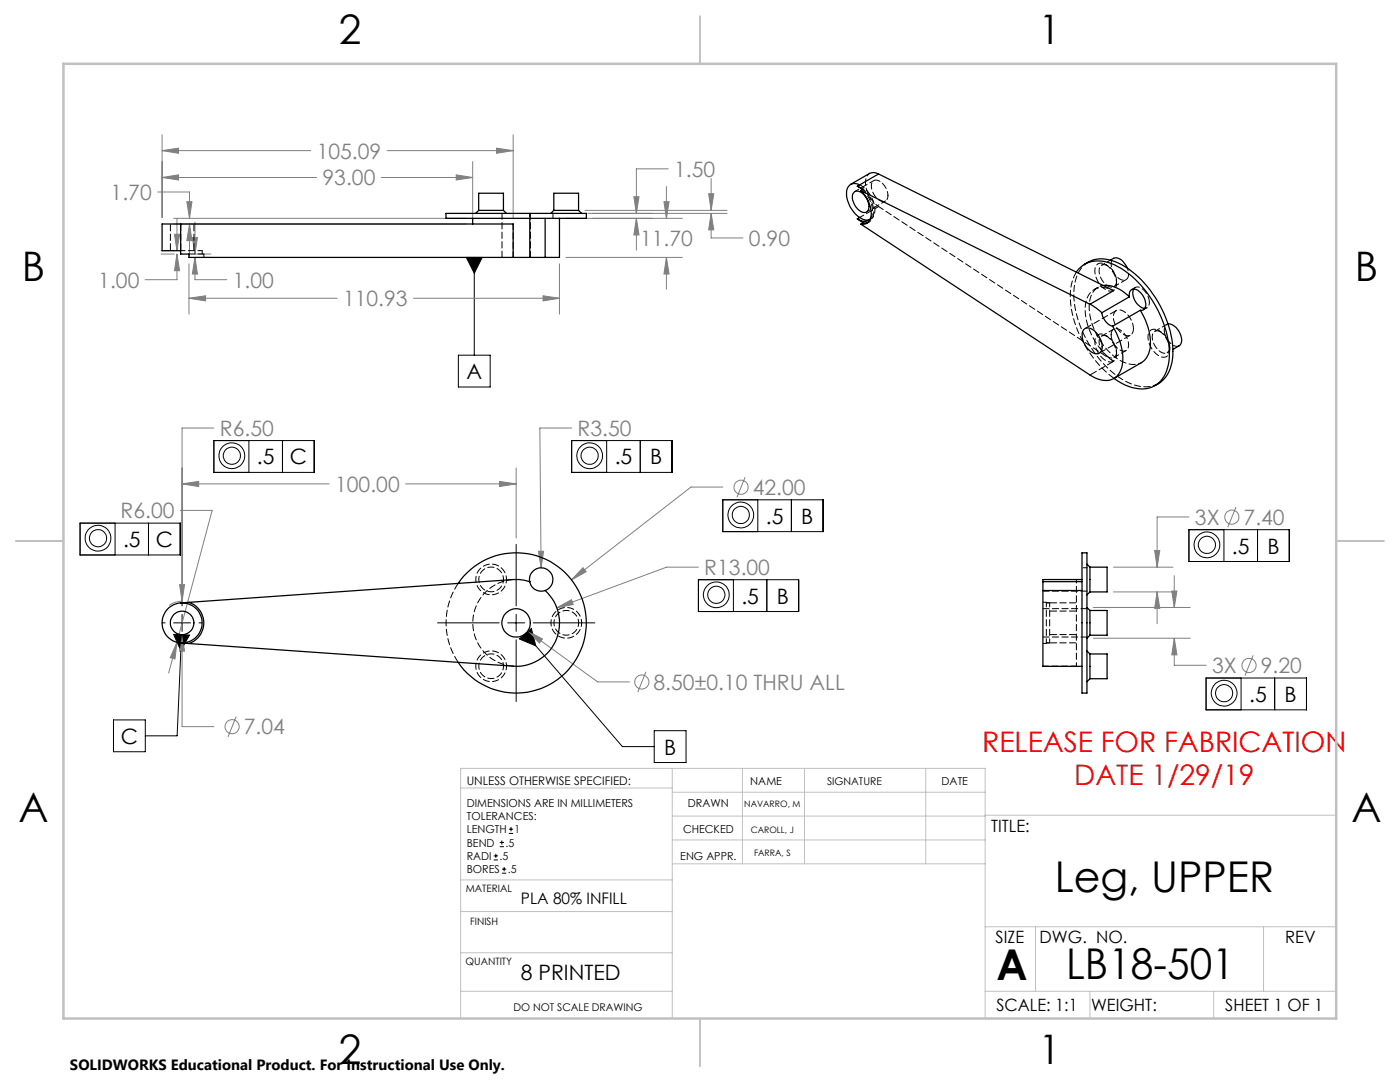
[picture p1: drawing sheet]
<svg xmlns="http://www.w3.org/2000/svg" width="279mm" height="216mm" viewBox="0 0 279 216" stroke-linecap="round" stroke-linejoin="round" font-family="sans-serif">
<g fill="none" stroke="#808080" stroke-width=".2">
<path d="M31.5 38.3h6.3v5.3M32.3 30.1l3.3-.5v1zM32.3 35.4l3.3-.5v1zM32.3 26.9v16.5M32.3 30.1h29.7M32.3 35.4h30.9M76.1 35.4h18.2M77.3 30.1h25.1M91.1 34.9l3.2 .5-3.2 .5zM94.3 32.2v11.2M99.1 29.6l3.3 .5-3.3 .5zM102.4 26.9v16.5"/>
<path d="M126.5 39.3h1l-.5 3.3zM133 37.2v6.4M133.3 33.7h-6.3v8.9M141.4 38.7h1.1l-.6 3.3zM141.9 35.6v6.4M32.1 50.7h2.7M32.1 50h2.7M34.6 43.6h58.5M34.6 44.7h58.5M34.8 46.7h1l-.5 3.3zM35.3 50.7l.5 3.3h-1zM35.3 50.7v5.1h-6.3"/>
<path d="M35.3 43.7v6.3M37.3 40.3h1l-.5 3.3zM37.7 59.5l3.3-.5v1zM37.7 52.6v10.1M37.7 59.5h29.6M37.8 44.7l.5 3.3h-1zM37.8 44.7v6.3M38.4 47.4h1l-.5 3.3zM38.9 51.4l.5 3.3h-1zM38.9 51.4v4.4h6.4M38.9 44.3v6.4M39 51.4h3.1"/>
<path d="M39 50.7h3.1M82.5 59.5h29.2M108.4 59l3.3 .5-3.3 .5zM111.7 52.6v10.1M112.9 51.4h23.3M112.9 43.6h23.3M116.7 42h28.4M117.3 42.6h27.8M127 43.6l.5 3.3h-1zM127 43.6v6.3M132.5 40.3h1l-.5 3.3zM133 51.4l.5 3.3h-1z"/>
<path d="M133 51.4v6.3M141.9 42.6l.6 3.3h-1.1zM141.9 42.6v4.9h6.4M36.3 96.6l3.4-.5v1zM36.3 96.6h29.4M42.7 85.4h-6.4v34.6M80.9 96.6h22.1M99.7 96.1l3.3 .5-3.3 .5zM103 93.4v14M114.1 85.4h-6.4l.3 27.9M144.3 97.2h-6.4l-23.8 18.5M148.7 95.2l-1.6 4"/>
<path d="M35.8 116.7h1l-.5 3.3zM36 101.8h6.3l-7 26.4M36.5 120a4.6 4.6 0 0 0-2.7 .8M107.5 110h1l-.5 3.3zM116.3 113.3l.7 .8-2.9 1.6zM139.4 113.2h-6.4l-21.9 8.1M222.2 113.2h11.9M222.2 118.1h11.9M230.4 109.9h1.1l-.6 3.3zM230.9 118.1l.6 3.3h-1.1zM230.9 118.1v6.4M233.9 117.9h1l-.5 3.3z"/>
<path d="M234.4 114.9v6.3M237.3 103.2h-6.4v10M246.7 101.2l-1.7 4M35.3 128.2l-.4 3.3-.9-.3zM35.3 128.2l-1.6 6.1M36.3 126.6l.5 3.3h-1zM36.3 126.6v18.4h6.4M105.3 125.9l3 1.6-.6 .8zM105.3 125.9l14 10.2h6.3M111.1 121.3l3-1.6 .3 .9zM128.9 134.1l-1.6 4M218.2 121.2h19.3"/>
<path d="M218.2 127.4h19.3M234.4 127.4l.5 3.3h-1zM234.4 127.4v5.4h6.3M250.1 130.8l-1.6 4M47.1 143l-1.6 4"/>
<circle cx="147.9" cy="97.2" r="1.4"/>
<circle cx="245.9" cy="103.2" r="1.41"/>
<circle cx="128.1" cy="136.1" r="1.41"/>
<circle cx="249.3" cy="132.8" r="1.42"/>
<circle cx="46.3" cy="145" r="1.41"/>
</g>
<g fill="none" stroke="#000" stroke-width=".2">
<path d="M93.1 51.4h3.1l-1.5 3.1zM94.7 51.4v19.5M91.5 70.9h6.3v6.3h-6.3zM42.7 87.9h20v6.4h-20zM49.7 87.9v6.4M56.4 87.9v6.4M114.1 87.9h20v6.4h-20zM121.1 87.9v6.4M127.8 87.9v6.4M144.3 99.7h20v6.4h-20zM151.2 99.7v6.4M157.9 99.7v6.4"/>
<path d="M16 104.4h20v6.3h-20zM23 104.4v6.3M29.6 104.4v6.3M103 108.6v12.3M139.4 115.7h20v6.3h-20zM146.4 115.7v6.3M153 115.7v6.3M237.3 105.7h20v6.3h-20zM244.3 105.7v6.3M251 105.7v6.3M32.3 124.3h.6M34.6 126.6l3.2 .1-1.7 3.1z"/>
<path d="M34.6 124.3h3.4M36.2 126.6l-.9 20.2h-6.3M36.3 120.3v.6M36.3 122.6v3.4M36.3 127.7v.6M39.7 124.3h.7M87.3 124.3h12.3M101.3 124.3h3.4M103 122.6v3.4M103 127.7v12.3M103.6 127.5l2.4-2.1 .9 3.5zM104.8 126.4l19.4 22.6h6.4"/>
<path d="M106.4 124.3h12.3M240.7 135.3h20v6.3h-20zM247.7 135.3v6.3M254.4 135.3v6.3M22.6 143.7h6.4v6.3h-6.4zM130.6 145.8h6.3v6.4h-6.3zM98.5 171.6h.9M98.5 170.8h.9M99 170.4v.8M99.7 168.9h.9M99.7 168.1h.9M100.2 167.7v.8"/>
<path d="M100.2 174.2h.8M100.2 173.4h.8M100.6 173v.8M101.6 166.3h.8M101.6 165.5h.8M102 165v.9"/>
<circle cx="46.3" cy="90.9" r="1.71"/>
<circle cx="46.3" cy="90.9" r="2.59"/>
<circle cx="117.7" cy="90.9" r="1.71"/>
<circle cx="117.7" cy="91" r="2.58"/>
<circle cx="19.6" cy="107.4" r="2.57"/>
<circle cx="19.6" cy="107.4" r="1.71"/>
<circle cx="143" cy="118.7" r="2.57"/>
<circle cx="143" cy="118.7" r="1.72"/>
<circle cx="147.8" cy="102.8" r="1.71"/>
<circle cx="147.9" cy="102.8" r="2.57"/>
<circle cx="240.9" cy="108.7" r="1.71"/>
<circle cx="240.9" cy="108.7" r="2.58"/>
<circle cx="244.3" cy="138.3" r="2.57"/>
<circle cx="244.3" cy="138.3" r="1.72"/>
</g>
<g fill="none" stroke="#c0c0c0" stroke-width=".2">
<path d="M91.9 157.2h42.3M134.2 153.3v49.9M134.2 158.1h62.4M148.2 153.3v19.1M160.5 153.3v19.1M184.7 153.3v19.1M91.9 175.6h42.3M134.2 167.6h62.4M134.2 162.8h62.4M134.2 172.4h62.4M196.6 162.7h70.1M91.9 197.8h42.3"/>
<path d="M91.9 181.9h42.3M91.9 190.1h42.3M196.6 197.8h70.1M196.6 184.9h70.1M206.7 184.9v12.9M217.5 197.8v5.4M242.2 197.8v5.4M252.2 184.9v12.9M91.9 203.2v-49.9h104.7v49.9"/>
</g>
<path d="M139.7 3.2v9.5M3.1 107.9h9.6M266.7 107.9h9.5M139.7 203.2v9.6" fill="none" stroke="#c0c0c0" stroke-width=".25"/>
<path d="M12.7 12.7h254v190.5h-254z" fill="none" stroke="#c0c0c0" stroke-width=".5"/>
<path d="M103.6 127.5l2.4-2.1 .9 3.5zM34.6 126.6l3.2 .1-1.7 3.1zM93.1 51.4l1.6 3.1 1.5-3.1z" fill="#000"/>
<path d="M116.3 113.3l-2.2 2.4 2.9-1.6zM111.1 121.3l3.3-.7-.3-.9zM107.5 110l.5 3.3 .5-3.3zM99.7 96.1l3.3 .5-3.3 .5zM36.3 96.6l3.4-.5v1zM36.3 126.6l-.5 3.3h1zM35.3 128.2l-1.3 3 .9 .3zM35.8 116.7l.5 3.3 .5-3.3zM105.3 125.9l2.4 2.4 .6-.8zM108.4 59l3.3 .5-3.3 .5zM37.7 59.5l3.3-.5v1zM32.3 30.1l3.3-.5v1zM99.1 29.6l3.3 .5-3.3 .5zM91.1 34.9l3.2 .5-3.2 .5zM32.3 35.4l3.3-.5v1zM38.9 51.4l.5 3.3h-1zM38.4 47.4h1l-.5 3.3zM35.3 50.7l.5 3.3h-1zM34.8 46.7h1l-.5 3.3zM127 43.6l.5 3.3h-1zM126.5 39.3h1l-.5 3.3zM133 51.4l.5 3.3h-1zM132.5 40.3h1l-.5 3.3zM37.3 40.3h1l-.5 3.3zM37.8 44.7l.5 3.3h-1zM141.9 42.6l.6 3.3h-1.1zM141.4 38.7h1.1l-.6 3.3zM230.4 109.9h1.1l-.6 3.3zM230.9 118.1l.6 3.3h-1.1zM233.9 117.9h1l-.5 3.3zM234.4 127.4l.5 3.3h-1z" fill="#808080"/>
<g fill="none" stroke="#000" stroke-width=".25">
<path d="M170.5 38.3a1.47 1.47 0 0 1 1.9 .6 2.84 2.84 0 0 1 .7 3.3 1.43 1.43 0 0 1-2-.6 2.82 2.82 0 0 1-.8-3.1zM171.1 37.1l1 .8M171.1 37.1l1.2 .6-.5 .3M171.6 36.9a1.67 1.67 0 0 0-2 0 1.67 1.67 0 0 0-.7 1.7 6.1 6.1 0 0 0 2.7 4.8M171.6 36.9l-.5 .2M171.8 38a6.1 6.1 0 0 1 1.9 5.7l-.2 .4a1.54 1.54 0 0 1-1.7 .6M171.8 38l45.7 22.7M175.3 34.7l-.6-.2h-1l-3.9 2.3M175.3 34.7l46.9 23.3-4.7 2.7M175.3 34.7l-3.7 2.2M36.1 44.7h-3.8v5.3h3.8M36.1 44.7h66.3v6.7"/>
<path d="M36.1 44.7v6h1.6v.7h64.7M89 42.6h28v1h-28zM94.3 43.6v1.1M95.5 42h5M95.5 42v-3.4h5v3.4M95.5 42l-.6 .6M100.5 42l.6 .6M102.4 51.4h3.3M105.7 51.4h3.1M105.7 43.6v7.8M108.8 43.6v7.8M110.5 42h5"/>
<path d="M110.5 42v-3.4h5v3.4M110.5 42l-.6 .6M111.7 43.6v7.8h-2.9M115.5 42l.6 .6M171.1 43.7l1.2 .8M171.6 43.4l1 .5h.9M171.6 43.4l-.5 .3M171.8 44.7l45.7 30.1a4.4 4.4 0 0 0 5.1 .5 6 6 0 0 0 1.2-6.2l-1-2.7-.8-1.3M172.3 44.5l-.5 .2M173.2 44.4l-.9 .1M173.7 43.6a1.81 1.81 0 0 1-2.6 .1M214.8 54.3a5.5 5.5 0 0 1 7-1.7 20.4 20.4 0 0 1 10.5 12.2 13.6 13.6 0 0 1 .3 9.8 5.3 5.3 0 0 1-6.8 2.7l-1.3-.5-2.2-1.3"/>
<path d="M216.5 52.7a6.3 6.3 0 0 1 6.7-.2 21.3 21.3 0 0 1 10.5 14.4 10.4 10.4 0 0 1-1 8.3l-1.2 1.1-1 .7M220.2 57a6.4 6.4 0 0 1 5.2 2.2M221.6 51.9a1.73 1.73 0 0 1 2.7 .6l.7 1M225.4 59.2a1.12 1.12 0 0 1 .5-1.4 1.12 1.12 0 0 1 1.4 .3 2.93 2.93 0 0 1 1.1 3.5l-.4 .3h-.4M225.4 59.2l-5.5 3.2M226.2 57.7a3.1 3.1 0 0 0 2.3 3.8M216.3 65.8a1.88 1.88 0 0 1 2.7 .8 3.5 3.5 0 0 1 .8 3.5 1.39 1.39 0 0 1-2.3-.1 3.8 3.8 0 0 1-1.4-4zM217.5 60.7l1.2 .7 1.2 1M219.9 62.4a3.2 3.2 0 0 0 2.1 2.7M227.6 61.9a11.4 11.4 0 0 1 1.8 8.2l-.6 1.3-.6 .7-5.9 3.4M227.6 61.9l-5.6 3.2M233.1 64.6a3.3 3.3 0 0 1 2.6 4l-.3 .4-1.3 .7"/>
<path d="M91.4 116.4a14 14 0 0 1 20.9-2.6 14 14 0 0 1 0 21 14 14 0 0 1-20.9-2.6M105.7 116.1a2.3 2.3 0 0 0 3.1 1.7M105.7 116.1l-1.2-.4-2.1-.1-64.7 4.6M105.7 116.1a2.33 2.33 0 0 1 1.8-2.7 2.33 2.33 0 0 1 2.7 1.6 2.33 2.33 0 0 1-1.4 2.8M108.8 117.8a8.7 8.7 0 0 1 2.2 9.9 8.7 8.7 0 0 1-8.6 5.2l-64.7-4.5M208.1 117.8v15.2h7.8M208.1 116.1v1.7M208.1 116.1h7.8M208.1 117.8h7.8M215.9 110.3h1v28h-1zM215.9 115.6h-7.8v.5M216.9 112.6l.6 .6"/>
<path d="M217.5 113.2v4.9M217.5 113.2h3.4v4.9h-3.4M217.5 118.1l-.6 .6M36.1 120.3a4 4 0 0 1 4.2 4 4 4 0 0 1-4.2 4M36.1 120.3a4 4 0 0 0-3.8 4 4 4 0 0 0 3.8 4M36.1 128.3l1.6 .1M37.7 120.2a4.3 4.3 0 0 1 3 4.1 4.3 4.3 0 0 1-3 4.1M37.7 120.2l-1.6 .1M216.9 121.2l.6 .6M216.9 129.9l.6 .6M217.5 121.8v5M217.5 121.8h3.4v5h-3.4"/>
<path d="M217.5 130.5v4.9M217.5 130.5h3.4v4.9h-3.4M217.5 126.8l-.6 .6M217.5 135.4l-.6 .6"/>
<circle cx="36.3" cy="124.3" r="2.35"/>
<circle cx="103" cy="124.3" r="2.83"/>
</g>
<g fill="none" stroke="#000" stroke-width=".2" stroke-dasharray="1.3 .6">
<path d="M100.2 42.5v8.8M105.9 51.3v-8.8M173 44.5l.5-.2M173.3 44l.5-.3M221.1 53l-.4-.2M222.8 56.5v-.4M221.1 67.2l-.4-.3M222.8 70.7v-.5M229.4 60.3a3.1 3.1 0 0 0-2.6-3l-.5 .4M231.7 66.2l-.4-.2M233.4 69.7v-.4M208.2 118h8.8"/>
<path d="M102.4 132.9a8.7 8.7 0 0 1-8-8.6 8.7 8.7 0 0 1 8-8.7M208.2 127.1h8.8M217 121.4h-8.8"/>
</g>
<path d="M34 44.7v5.3M36.1 50v-5.3M38.7 50v-5.3M214.8 54.3a11.1 11.1 0 0 0-.7 8.9 22.8 22.8 0 0 0 8.2 12.3M219.4 70.5l6.2-3.6M222.8 62l-6.2 3.5M91.4 116.4a14 14 0 0 0 0 15.8M209.5 120.3h5.3M209.5 128.3h5.3M209.5 126.6h5.3M214.8 121.9h-5.3" fill="none" stroke="#000" stroke-width=".2" stroke-dasharray="1.3 .6" stroke-dashoffset="-.1"/>
<g fill="none" stroke="#000" stroke-width=".2" stroke-dasharray="1.3 .6" stroke-dashoffset=".5">
<path d="M105.7 42.5v1M110.4 43.5v-1M219.2 57.3l-.8 .5M222.8 56.5a4.3 4.3 0 0 0-3-4 1.39 1.39 0 0 0-1.3 1.9 4.3 4.3 0 0 0 3.1 3.7 1.3 1.3 0 0 0 1.2-1.6M222.8 70.7a4.3 4.3 0 0 0-3-4.1 1.39 1.39 0 0 0-1.3 2 4.3 4.3 0 0 0 3.1 3.6 1.3 1.3 0 0 0 1.2-1.5M233.4 69.7a4.3 4.3 0 0 0-3-4 1.39 1.39 0 0 0-1.3 1.9 4.3 4.3 0 0 0 3.1 3.7 1.3 1.3 0 0 0 1.2-1.6M100.5 115.6a2.47 2.47 0 0 1-3.6 2.2 2.47 2.47 0 0 1-.3-4.2 2.47 2.47 0 0 1 3.9 1.6v.4M101.1 115.6a3.1 3.1 0 0 0-4.5-2.7 3.1 3.1 0 0 0-.4 5.2 3.1 3.1 0 0 0 4.9-2v-.5M217 113.3h-1M100.5 132.9a2.47 2.47 0 0 1-3.6 2.2 2.47 2.47 0 0 1-.3-4.2 2.47 2.47 0 0 1 3.9 1.6v.4M101.1 132.9a3.1 3.1 0 0 0-4.5-2.7 3.1 3.1 0 0 0-.4 5.2 3.1 3.1 0 0 0 4.9-2v-.5M115.5 124.3a2.47 2.47 0 0 1-3.6 2.2 2.47 2.47 0 0 1-.3-4.2 2.47 2.47 0 0 1 3.9 1.6v.4"/>
<path d="M116.1 124.3a3.1 3.1 0 0 0-4.5-2.7 3.1 3.1 0 0 0-.4 5.2 3.1 3.1 0 0 0 4.9-2.1v-.4"/>
</g>
<path d="M102.4 51.3v-6.6M173.5 43.8a2.2 2.2 0 0 0 1-2.8 6.3 6.3 0 0 0-2.9-4.1M175.4 41.2l46.9 30.9M222.3 57.2l2.4-1.4M222.3 65.7l-2.4 1.4M222.3 71.3l2.4-1.4M226.2 65.6a3.8 3.8 0 0 0-3-3.8 1.36 1.36 0 0 0-1 1.8 3.8 3.8 0 0 0 3 3.4l.5-.2 .3-.3 .2-.9M232.9 64.7l-2.4 1.4M208.2 115.6h6.6M208.2 132.9h6.6" fill="none" stroke="#000" stroke-width=".2" stroke-dasharray="1.3 .6" stroke-dashoffset=".2"/>
<path d="M40.7 50.7h-3M217.2 52.3a7 7 0 0 0-2.9 6.4 21.8 21.8 0 0 0 10.2 17.3 6.7 6.7 0 0 0 6.7 .5M222.8 56.1a1.08 1.08 0 0 1-.5 1.1 1.08 1.08 0 0 1-1.3-.2 3.3 3.3 0 0 1-1.4-3.9 1.33 1.33 0 0 1 2 .3 3.9 3.9 0 0 1 1.2 2.7M221.7 66.8a1.08 1.08 0 0 1 .6-1.2 1.08 1.08 0 0 1 1.3 .2 3.3 3.3 0 0 1 1.4 3.9 1.33 1.33 0 0 1-2-.2 3.9 3.9 0 0 1-1.3-2.7M222.8 70.2a1.08 1.08 0 0 1-.5 1.2 1.08 1.08 0 0 1-1.3-.2 3.3 3.3 0 0 1-1.4-3.9 1.33 1.33 0 0 1 2 .2 3.9 3.9 0 0 1 1.2 2.7M233.4 69.3a1.08 1.08 0 0 1-.5 1.1 1.08 1.08 0 0 1-1.3-.2 3.3 3.3 0 0 1-1.4-3.9 1.33 1.33 0 0 1 2 .3 3.9 3.9 0 0 1 1.2 2.7M235.3 69a2.12 2.12 0 0 1-2.4-1.4l-.5-1.1v-.6" fill="none" stroke="#000" stroke-width=".2" stroke-dasharray="1.3 .6" stroke-dashoffset=".1"/>
<path d="M174.4 36l-3.8 2.2M177.2 39a3.1 3.1 0 0 0-2.6-3.1 1.32 1.32 0 0 0-.6 1.9 2.97 2.97 0 0 0 2.5 2.4l.5-.4 .2-.8M40.4 50h-4.3M171.6 43.4l3.8-2.2M173 42.3l3.7-2.2M226.6 57.4l-.7 .4M228.2 61.8l.7-.4M209.5 128.3v-8" fill="none" stroke="#000" stroke-width=".2" stroke-dasharray="1.3 .6" stroke-dashoffset=".4"/>
<path d="M172.1 37.8a5.6 5.6 0 0 1 1.8 5.4l-.2 .4M40.4 50.7v-.7M40.7 51.3v-.6M208.2 120.2h.6M208.2 128.4h.6M208.8 128.4v-8.2M208.8 120.3h.7M208.8 128.3h.7M209.5 120.3h-.7" fill="none" stroke="#000" stroke-width=".2" stroke-dasharray="1.3 .6" stroke-dashoffset=".3"/>
<path d="M173.6 34.6a2.63 2.63 0 0 0-.7 3.1 6.5 6.5 0 0 0 2.5 3.5M173.2 44.4a2.39 2.39 0 0 0 1.1-3 7.2 7.2 0 0 0-2-3.7M221.6 51.9l-1.7 1M221.7 52.7l.1-.6 .5-.6M227.8 72.3a4.7 4.7 0 0 1-5.2-1 13.2 13.2 0 0 1-5.1-11.3 3.4 3.4 0 0 1 2.7-3.1M214.8 132.9v-17.3" fill="none" stroke="#000" stroke-width=".2" stroke-dasharray="1.3 .6" stroke-dashoffset=".6"/>
<path d="M228.5 61.5l.4-.1 .3-.3 .2-.8M232.4 65.9l.2-.9 .5-.4" fill="none" stroke="#000" stroke-width=".2" stroke-dasharray="1.3 .6" stroke-dashoffset=".8"/>
<path d="M225 53.5a1.81 1.81 0 0 1-.4 2.4 2.64 2.64 0 0 1-2.7-2.2l-.2-1M222.3 72.1a13.3 13.3 0 0 1-5.7-11.2 3.5 3.5 0 0 1 5.1-3.2l.6 .3M232.9 70.4l1.2-.7" fill="none" stroke="#000" stroke-width=".2" stroke-dasharray="1.3 .6" stroke-dashoffset=".7"/>
<path d="M217.5 74.8l4.8-2.7" fill="none" stroke="#000" stroke-width=".2" stroke-dasharray="1.3 .6" stroke-dashoffset="-.2"/>
<g font-size="8.5">
<text x="210.5" y="177.9">Leg, UPPER</text>
<text x="198.9" y="195.5">A</text>
<text x="212.8" y="195.4">LB18-501</text>
</g>
<g font-size="8.1">
<text x="67.6" y="8.9">2</text>
<text x="207.3" y="8.9">1</text>
<text x="4.4" y="56.1">B</text>
<text x="270.4" y="56.1">B</text>
<text x="3.7" y="164.1">A</text>
<text x="269.7" y="164.1">A</text>
<text x="67.6" y="212.4">2</text>
<text x="207.3" y="212.4">1</text>
</g>
<g font-size="5.6" fill="#f00">
<text x="196" y="150.1">RELEASE FOR FABRICATION</text>
<text x="214.4" y="156.7">DATE 1/29/19</text>
</g>
<g font-size="4.2" fill="#808080">
<text x="63.2" y="31.6">105.09</text>
<text x="134.5" y="35.3">1.50</text>
<text x="22.1" y="39.9">1.70</text>
<text x="64.4" y="37">93.00</text>
<text x="127.7" y="49.1">11.70</text>
<text x="149.5" y="49.1">0.90</text>
<text x="19.6" y="57.4">1.00</text>
<text x="46.4" y="57.4">1.00</text>
<text x="68.5" y="61.1">110.93</text>
<text x="43.9" y="87">R6.50</text>
<text x="115.3" y="87">R3.50</text>
<text x="66.9" y="98.2">100.00</text>
<text x="150.2" y="98.8">42.00</text>
<text x="24.1" y="103.4">R6.00</text>
<text x="238.5" y="104.7">3X</text>
<text x="248.2" y="104.7">7.40</text>
<text x="140.6" y="114.7">R13.00</text>
<text x="130.4" y="137.6">8.50±0.10 THRU ALL</text>
<text x="241.9" y="134.3">3X</text>
<text x="251.6" y="134.3">9.20</text>
<text x="48.7" y="146.5">7.04</text>
</g>
<g font-size="4.2">
<text x="93.1" y="75.7">A</text>
<text x="51.3" y="92.7">.5</text>
<text x="57.8" y="92.7">C</text>
<text x="122.7" y="92.7">.5</text>
<text x="129.7" y="92.7">B</text>
<text x="152.8" y="104.5">.5</text>
<text x="159.9" y="104.5">B</text>
<text x="24.6" y="109.1">.5</text>
<text x="31.1" y="109.1">C</text>
<text x="245.9" y="110.5">.5</text>
<text x="252.9" y="110.5">B</text>
<text x="148" y="120.4">.5</text>
<text x="155" y="120.4">B</text>
<text x="249.3" y="140.1">.5</text>
<text x="256.4" y="140.1">B</text>
<text x="24.1" y="148.4">C</text>
<text x="132.5" y="150.6">B</text>
<text x="103.9" y="195.6">8 PRINTED</text>
</g>
<g font-size="3.4">
<text x="197.8" y="166">TITLE:</text>
<text x="198.7" y="188.1">SIZE</text>
<text x="207.5" y="188.1">DWG. NO.</text>
<text x="256.5" y="188.2">REV</text>
<text x="198.8" y="201.7">SCALE: 1:1</text>
<text x="217.7" y="201.8">WEIGHT:</text>
<text x="244.5" y="201.7">SHEET 1 OF 1</text>
</g>
<text font-size="3.2" x="103.9" y="180.5">PLA 80% INFILL</text>
<text font-size="3" x="14" y="213.5">SOLIDWORKS Educational Product. For Instructional Use Only.</text>
<text font-size="2.4" x="93.2" y="156.7">UNLESS OTHERWISE SPECIFIED:</text>
<g font-size="2.2">
<text x="93.2" y="161">DIMENSIONS ARE IN MILLIMETERS</text>
<text x="137.3" y="161">DRAWN</text>
<text x="149.7" y="156.7">NAME</text>
<text x="187.9" y="156.7">DATE</text>
<text x="93.2" y="163.6">TOLERANCES:</text>
<text x="93.2" y="166.3">LENGTH</text>
<text x="102.7" y="166.3">1</text>
<text x="136.3" y="166.3">CHECKED</text>
<text x="93.1" y="168.9">BEND</text>
<text x="93.2" y="171.6">RADI</text>
<text x="99.7" y="171.6">.5</text>
<text x="100.9" y="168.9">.5</text>
<text x="135.8" y="171.6">ENG APPR.</text>
<text x="93.2" y="174.2">BORES</text>
<text x="101.3" y="174.2">.5</text>
</g>
<g font-size="2.1">
<text x="165.1" y="156.7">SIGNATURE</text>
<text x="102.5" y="201.7">DO NOT SCALE DRAWING</text>
</g>
<g font-size="2">
<text x="92.9" y="178">MATERIAL</text>
<text x="93.8" y="184.5">FINISH</text>
<text x="92.9" y="192.5">QUANTITY</text>
</g>
<g font-size="1.8">
<text x="148.5" y="161">NAVARRO, M</text>
<text x="149.8" y="166.3">CAROLL, J</text>
<text x="150.5" y="170.8">FARRA, S</text>
</g>
</svg>
